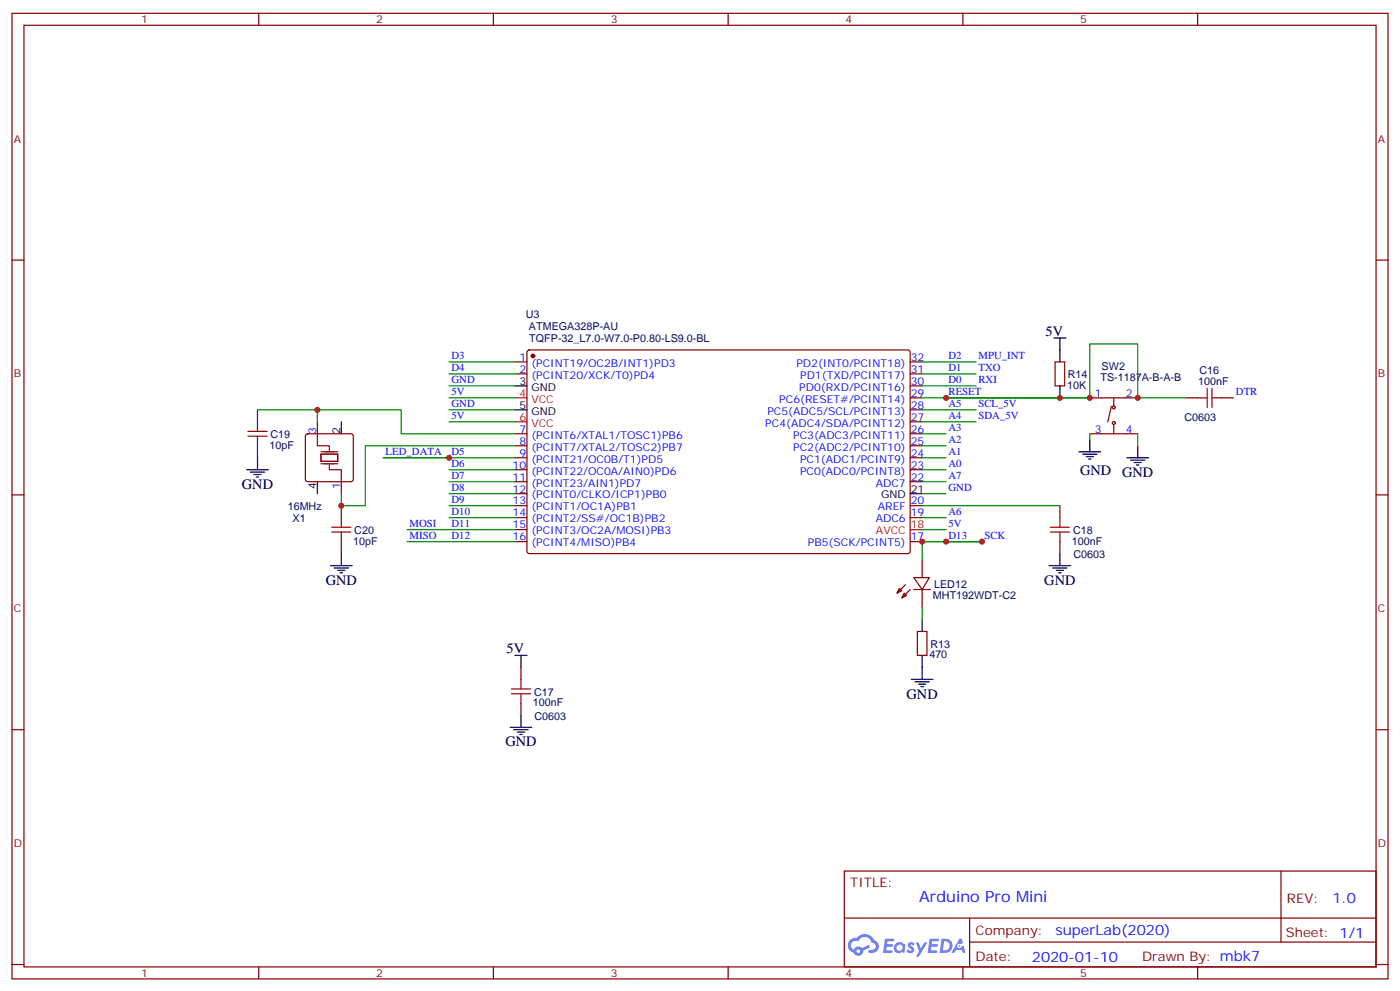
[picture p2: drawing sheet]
<svg xmlns="http://www.w3.org/2000/svg" width="412mm" height="292mm" viewBox="0 0 412 292" stroke-linecap="round" stroke-linejoin="round" font-family="sans-serif">
<g fill="none" stroke="#870000" stroke-width=".35">
<path d="M3.5 3.9h405.4v284.4h-405.4zM7.1 7.4h398.2v277.3h-398.2zM76.2 3.9v3.5M145.3 3.9v3.5M214.5 3.9v3.5M283.6 3.9v3.5M352.8 3.9v3.5M3.5 76.6h3.6M405.3 76.6h3.6M3.5 145.7h3.6M405.3 145.7h3.6M3.5 214.9h3.6"/>
<path d="M405.3 214.9h3.6M248.7 256.5h156.6v28.2h-156.6zM377.3 256.5v20.9M248.7 270.4h156.5M285.6 277.4h119.6M285.6 270.4v14.1M3.5 284h3.6M76.2 284.7v3.6M145.3 284.7v3.6M214.5 284.7v3.6M283.6 284.7v3.6M352.8 284.7v3.6"/>
<path d="M405.3 284h3.6"/>
</g>
<g fill="#5487ff">
<path d="M267.7 277.7a1.22 1.22 0 0 1 1.7 .2l-.4 .6a.47 .47 0 0 0-.3-.4 .47 .47 0 0 0-.5 .2l.1 .2a1.14 1.14 0 0 1 .8 1.8 1.14 1.14 0 0 1-1.9 0l-.2-.2 .5-.6 .7 .5a.29 .29 0 0 0 .3-.3 .29 .29 0 0 0-.2-.3 1.04 1.04 0 0 1-.6-1.7z"/>
<path d="M260.7 276.4h2.4l.3 .2-.2 .5-1.8 .1-.1 .8h1.5l.3 .4-.3 .4h-1.6l-.2 1.1h1.7l.2 .3-.2 .3-2.6 .1z"/>
<path d="M273.8 276.4h2.4l.3 .2-.1 .5-1.8 .1-.2 .8h1.6l.3 .4-.4 .4h-1.6l-.1 1.1h1.7l.2 .3-.2 .3-2.6 .1z"/>
<path d="M282.6 276.4h.7l.3 1.3-.6 .3a.69 .69 0 0 0-1 .3 .69 .69 0 0 0 .4 .9 .69 .69 0 0 0 .9-.6l.5-.2 .6 2.2h-.8l-.2-.9h-1.8l-.5 .9h-.8z"/>
<path d="M269.8 277.5h.8l.6 1.8 1.1-1.8h.9l-2.6 4.2h-.8l.9-1.5z"/>
<path d="M277.4 276.4l-.6 4.2h1.3a2.11 2.11 0 0 0 2.5-2.1 2.11 2.11 0 0 0-2.5-2.1zM278.1 277.2a1.39 1.39 0 0 1 1.7 1.4 1.39 1.39 0 0 1-1.8 1.3h-.3z"/>
<path d="M263.7 278.1a1.54 1.54 0 0 0-.1 2.1 1.54 1.54 0 0 0 2.2 .1l.6 .3 .3-2.3-.2-.3h-.4a1.49 1.49 0 0 0-2.4 .1zM264 279.1a.94 .94 0 0 1 1.8 0 .94 .94 0 0 1-1.8 0z"/>
<path d="M250.4 276.8a2.18 2.18 0 0 0 1.1 3.7 1.44 1.44 0 0 0 1.6 .9 1.44 1.44 0 0 0 1.2-1.4l2-1-.5-.8-1.9 1a1.47 1.47 0 0 0-2.4 .4 1.39 1.39 0 0 1-.7-1.9 1.39 1.39 0 0 1 2-.5 2.12 2.12 0 0 1 2.2-1.3 2.12 2.12 0 0 1 1.9 1.7 1.14 1.14 0 0 1 1.1 1.4 1.14 1.14 0 0 1-1.7 .7 .43 .43 0 0 0-.5 .4 .43 .43 0 0 0 .4 .5 1.98 1.98 0 0 0 2.5-1.2 1.98 1.98 0 0 0-1.2-2.6 3.1 3.1 0 0 0-5.3-.6l-.9 .1zM252.3 280.1a.55 .55 0 0 1 1.1 0 .55 .55 0 0 1-1.1 0z"/>
<circle cx="282.6" cy="278.5" r=".26"/>
</g>
<g fill="none" stroke="#870000" stroke-width=".35">
<path d="M151.7 106.6h3.5M151.7 110.1h3.5M155.5 103.3l.4-.3 111.8 .1 .4 .7-.1 58.8-.6 .4h-111.7l-.5-.7v-58.5zM268.1 106.6h3.5M268.1 110.1h3.5M268.1 117.2h3.5M268.1 113.6h3.5M310.8 106.6h2.8v7h-2.8zM321 117.2h14.1M327.4 119.6l-1.1 4.6M328.1 117.2v2.4M349.2 117.2h3.6"/>
<path d="M359.8 117.2h3.6M75.8 120.7v3.5M75.8 131.3v3.5M90.2 127.9l.5-.2h12.7l.5 .2 .2 .5v12.7l-.3 .5-.4 .3h-12.7l-.5-.3-.2-.5v-12.7zM93.5 124.2v3.5M151.7 127.7h3.5M151.7 131.3h3.5M151.7 134.8h3.5M151.7 138.3h3.5M268.1 127.7h3.5M268.1 131.3h3.5M268.1 134.8h3.5"/>
<path d="M268.1 138.3h3.5M268.1 124.2h3.5M268.1 120.7h3.5M321 127.7h14.1M328.1 125.3v2.4M100.5 141.9v3.5M100.5 148.9v3.5M100.5 159.5v3.5M151.7 141.9h3.5M151.7 145.4h3.5M151.7 148.9h3.5M151.7 152.4h3.5"/>
<path d="M151.7 156h3.5M151.7 159.5h3.5M268.1 141.9h3.5M268.1 148.9h3.5M268.1 152.4h3.5M268.1 159.5h3.5M312.2 148.9v3.5M312.2 159.5v3.5M264.9 173.2l.7 .8-1.4 .7zM266.3 174.7l.8 .7-1.5 .7zM266.7 172.2l-2.5 2.5M268.1 173.6l-2.5 2.5"/>
<path d="M269.2 170.1h4.6l-2.2 3.5zM269.2 173.6h4.9M271.6 164.8v5.3M271.6 173.6v5.3M153.5 196.5v3.6M270.2 185.9h2.8v7.1h-2.8zM153.5 207.1v3.5"/>
<circle cx="328.1" cy="120" r=".44"/>
<circle cx="328.1" cy="124.6" r=".44"/>
</g>
<circle cx="157" cy="104.8" r=".53" fill="#870000" stroke="#870000" stroke-width=".35"/>
<g fill="none" stroke="#000" stroke-width=".35">
<path d="M310.4 99.5h3.6M312.2 99.5v7.1M151.7 113.6h3.5M312.2 113.6v3.6M72.7 138.3h6.3M73.7 139h4.3M74.8 139.7h2.1M75.8 134.8v3.5M100.5 124.2v3.5M151.7 120.7h3.5M317.9 133h6.3M318.9 133.7h4.2"/>
<path d="M320 134.4h2.1M320.7 135.1h.7M321 129.5v3.5M332 134.8h6.3M333 135.5h4.3M334.1 136.2h2.1M334.8 136.9h.7M335.1 131.3v3.5M75.5 140.4h.7M93.5 141.9v3.5M268.1 145.4h3.5M97.4 166.5h6.3"/>
<path d="M98.4 167.3h4.3M99.5 168h2.1M100.2 168.7h.7M100.5 163v3.5M309 166.5h6.4M310.1 167.3h4.2M311.1 168h2.2M311.9 168.7h.7M312.2 163v3.5M151.7 193h3.5M153.5 193v3.5M271.6 182.4v3.5"/>
<path d="M271.6 193v7.1M150.3 214.2h6.3M151.3 214.9h4.3M152.4 215.6h2.1M153.1 216.3h.7M153.5 210.6v3.6M268.5 200.1h6.3M269.5 200.8h4.3M270.6 201.5h2.1M271.3 202.2h.7"/>
</g>
<path d="M151.7 117.2h3.5M151.7 124.2h3.5M268.1 156h3.5" fill="none" stroke="#f00" stroke-width=".35"/>
<g fill="none" stroke="#a10000" stroke-width=".35">
<path d="M352.8 117.2h2.8M355.6 114.3v5.7M357 114.3v5.7M357 117.2h2.8M73 128.4h5.7M73 127h5.7M75.8 124.2v2.8M75.8 128.4v2.9M97.7 155.3h5.7M97.7 156.7h5.7M100.5 152.4v2.9M100.5 156.7v2.8"/>
<path d="M309.4 155.3h5.6M309.4 156.7h5.6M312.2 152.4v2.9M312.2 156.7v2.8M150.6 202.9h5.7M150.6 204.3h5.7M153.5 200.1v2.8M153.5 204.3v2.8"/>
</g>
<path d="M93.5 127.7v3.6h3.5v1.4M94.5 133.7h5v2.2h-5zM94.5 136.6h5M94.5 133h5M97 136.9v1.4h3.5v3.6" fill="none" stroke="#870012" stroke-width=".35"/>
<g fill="none" stroke="#008700" stroke-width=".35">
<path d="M132.3 117.2h19.4M132.3 113.6h19.4M132.3 106.6h19.4M132.3 110.1h19.4M271.6 106.6h15.9M271.6 117.2h49.4v-15.9h14.1v15.9h14.1M271.6 113.6h15.9M271.6 110.1h15.9M75.8 120.7h17.7M93.5 124.2v-3.5h24.7v7h33.5M112.9 134.8h38.8M132.3 124.2h19.4"/>
<path d="M132.3 120.7h19.4M132.3 138.3h19.4M151.7 131.3h-44.1v17.6h-7.1v-3.5M271.6 124.2h15.9M271.6 120.7h15.9M271.6 134.8h7.1M271.6 138.3h7.1M271.6 127.7h7.1M271.6 131.3h7.1M321 127.7v1.8M335.1 127.7v3.6M119.9 156h31.8"/>
<path d="M119.9 159.5h31.8M132.3 145.4h19.4M132.3 148.9h19.4M132.3 141.9h19.4M132.3 152.4h19.4M271.6 159.5h17.7h-17.7v5.3M271.6 145.4h7.1M271.6 156h7.1M271.6 148.9h40.6M271.6 141.9h7.1M271.6 152.4h7.1M271.6 178.9v3.5"/>
</g>
<g fill="#c00">
<circle cx="132.3" cy="134.8" r=".88"/>
<circle cx="312.2" cy="117.2" r=".88"/>
<circle cx="321" cy="117.2" r=".88"/>
<circle cx="278.7" cy="159.5" r=".88"/>
<circle cx="289.3" cy="159.5" r=".88"/>
<circle cx="271.6" cy="159.5" r=".88"/>
<circle cx="93.5" cy="120.7" r=".88"/>
<circle cx="100.5" cy="148.9" r=".88"/>
<circle cx="278.7" cy="117.2" r=".88"/>
<circle cx="335.1" cy="117.2" r=".88"/>
</g>
<text font-size="4.6" fill="#00f" x="270.8" y="265.5">Arduino Pro Mini</text>
<g font-size="4.2">
<text x="308" y="98.8">5V</text>
<text x="71.3" y="144">GND</text>
<text x="318.2" y="139.8">GND</text>
<text x="330.6" y="140.4">GND</text>
<text x="96" y="172.2">GND</text>
<text x="307.6" y="172.2">GND</text>
<text x="149.2" y="192.3">5V</text>
<text x="267.1" y="205.7">GND</text>
<text x="148.9" y="219.8">GND</text>
</g>
<g font-size="4.2" fill="#00f">
<text x="392.5" y="265.8">1.0</text>
<text x="310.9" y="275.3">superLab(2020)</text>
<text x="304" y="283.1">2020-01-10</text>
</g>
<g font-size="3.9" fill="#800">
<text x="250.5" y="261.1">TITLE:</text>
<text x="379.1" y="265.8">REV:</text>
<text x="287.4" y="275.3">Company:</text>
<text x="378.7" y="275.9">Sheet: 1/1</text>
<text x="287.4" y="283">Date:</text>
<text x="336.4" y="283.1">Drawn By: mbk7</text>
</g>
<g font-size="3.2" fill="#800">
<text x="41.6" y="6.9">1</text>
<text x="110.8" y="6.9">2</text>
<text x="179.9" y="6.9">3</text>
<text x="249.1" y="6.9">4</text>
<text x="318.2" y="6.9">5</text>
<text x="4.1" y="42">A</text>
<text x="405.9" y="42">A</text>
<text x="4.1" y="111.2">B</text>
<text x="405.9" y="111.2">B</text>
<text x="4.1" y="180.3">C</text>
<text x="405.9" y="180.3">C</text>
<text x="4.1" y="249.4">D</text>
<text x="405.9" y="249.4">D</text>
<text x="41.6" y="287.7">1</text>
<text x="110.8" y="287.7">2</text>
<text x="179.9" y="287.7">3</text>
<text x="249.1" y="287.7">4</text>
<text x="318.2" y="287.7">5</text>
</g>
<g font-size="3.2" fill="#000080">
<text x="154.9" y="93.6">U3</text>
<text x="155.8" y="97.1">ATMEGA328P-AU</text>
<text x="155.9" y="100.7">TQFP-32_L7.0-W7.0-P0.80-LS9.0-BL</text>
<text x="314.5" y="111.2">R14</text>
<text x="324.2" y="112.2">TS-1187A-B-A-B</text>
<text x="324.5" y="109">SW2</text>
<text x="352.9" y="113.3">100nF</text>
<text x="353.3" y="110.1">C16</text>
<text x="314.3" y="114.5">10K</text>
<text x="348.9" y="123.9">C0603</text>
<text x="79.7" y="128.9">C19</text>
<text x="79.4" y="132.3">10pF</text>
<text x="84.7" y="150.1">16MHz</text>
<text x="86.2" y="153.6">X1</text>
<text x="104.1" y="160.5">10pF</text>
<text x="104.4" y="157.1">C20</text>
<text x="315.7" y="160.4">100nF</text>
<text x="316.1" y="157.2">C18</text>
<text x="316.2" y="164.3">C0603</text>
<text x="275.2" y="173.1">LED12</text>
<text x="274.8" y="176.2">MHT192WDT-C2</text>
<text x="274.1" y="190.7">R13</text>
<text x="273.8" y="193.9">470</text>
<text x="157" y="208">100nF</text>
<text x="157.3" y="204.8">C17</text>
<text x="157.4" y="211.9">C0603</text>
</g>
<g font-size="3.2" fill="#00f">
<text x="133" y="105.7">D3</text>
<text x="153" y="106.2">1</text>
<text x="156.5" y="108">(PCINT19/OC2B/INT1)PD3</text>
<text x="234.6" y="108">PD2(INT0/PCINT18)</text>
<text x="268.3" y="106.2">32</text>
<text x="279.4" y="105.7">D2</text>
<text x="288.2" y="105.7">MPU_INT</text>
<text x="133" y="112.7">GND</text>
<text x="133" y="109.2">D4</text>
<text x="153" y="109.7">2</text>
<text x="156.5" y="111.5">(PCINT20/XCK/T0)PD4</text>
<text x="235.7" y="111.5">PD1(TXD/PCINT17)</text>
<text x="268.3" y="113.3">30</text>
<text x="268.3" y="109.7">31</text>
<text x="279.4" y="109.2">D1</text>
<text x="279.4" y="112.7">D0</text>
<text x="288.2" y="112.7">RXI</text>
<text x="288.2" y="109.2">TXO</text>
<text x="133" y="119.8">GND</text>
<text x="133" y="116.3">5V</text>
<text x="229.6" y="118.6">PC6(RESET#/PCINT14)</text>
<text x="235.5" y="115">PD0(RXD/PCINT16)</text>
<text x="268.3" y="116.8">29</text>
<text x="279.4" y="116.3">RESET</text>
<text x="279.4" y="119.8">A5</text>
<text x="288.2" y="119.8">SCL_5V</text>
<text x="322.5" y="116.8">1</text>
<text x="331.6" y="116.8">2</text>
<text x="364.1" y="116.3">DTR</text>
<text x="133" y="123.3">5V</text>
<text x="225.4" y="125.6">PC4(ADC4/SDA/PCINT12)</text>
<text x="226.1" y="122.1">PC5(ADC5/SCL/PCINT13)</text>
<text x="268.3" y="123.9">27</text>
<text x="268.3" y="120.3">28</text>
<text x="279.4" y="123.3">A4</text>
<text x="288.2" y="123.3">SDA_5V</text>
<text x="93.1" y="127.7" transform="rotate(-90 93.1 127.7)">3</text>
<text x="153" y="127.4">7</text>
<text x="153" y="130.9">8</text>
<text x="156.5" y="129.2">(PCINT6/XTAL1/TOSC1)PB6</text>
<text x="233.7" y="129.2">PC3(ADC3/PCINT11)</text>
<text x="268.3" y="130.9">25</text>
<text x="268.3" y="127.4">26</text>
<text x="279.4" y="130.4">A2</text>
<text x="279.4" y="126.9">A3</text>
<text x="322.5" y="127.4">3</text>
<text x="331.6" y="127.4">4</text>
<text x="113.6" y="133.9">LED_DATA</text>
<text x="133" y="133.9">D5</text>
<text x="133" y="137.4">D6</text>
<text x="151" y="138">10</text>
<text x="153" y="134.4">9</text>
<text x="156.5" y="132.7">(PCINT7/XTAL2/TOSC2)PB7</text>
<text x="156.5" y="136.2">(PCINT21/OC0B/T1)PD5</text>
<text x="233.7" y="132.7">PC2(ADC2/PCINT10)</text>
<text x="235.7" y="136.2">PC1(ADC1/PCINT9)</text>
<text x="268.3" y="138">23</text>
<text x="268.3" y="134.4">24</text>
<text x="279.4" y="137.4">A0</text>
<text x="279.4" y="133.9">A1</text>
<text x="100.2" y="143.9" transform="rotate(-90 100.2 143.9)">1</text>
<text x="133" y="141">D7</text>
<text x="151" y="141.5">11</text>
<text x="156.5" y="139.7">(PCINT22/OC0A/AIN0)PD6</text>
<text x="156.5" y="143.3">(PCINT23/AIN1)PD7</text>
<text x="235.7" y="139.7">PC0(ADC0/PCINT8)</text>
<text x="258" y="143.3">ADC7</text>
<text x="268.3" y="141.5">22</text>
<text x="279.4" y="141">A7</text>
<text x="133" y="144.5">D8</text>
<text x="133" y="148">D9</text>
<text x="151" y="145">12</text>
<text x="151" y="148.6">13</text>
<text x="156.5" y="146.8">(PCINT0/CLKO/ICP1)PB0</text>
<text x="268.3" y="148.6">20</text>
<text x="279.4" y="144.5">GND</text>
<text x="120.6" y="155.1">MOSI</text>
<text x="133" y="151.6">D10</text>
<text x="133" y="155.1">D11</text>
<text x="151" y="152.1">14</text>
<text x="151" y="155.6">15</text>
<text x="156.5" y="150.3">(PCINT1/OC1A)PB1</text>
<text x="156.5" y="153.8">(PCINT2/SS#/OC1B)PB2</text>
<text x="258" y="153.8">ADC6</text>
<text x="258.6" y="150.3">AREF</text>
<text x="268.3" y="152.1">19</text>
<text x="279.4" y="155.1">5V</text>
<text x="279.4" y="151.6">A6</text>
<text x="120.6" y="158.6">MISO</text>
<text x="133" y="158.6">D12</text>
<text x="151" y="159.1">16</text>
<text x="156.5" y="157.4">(PCINT3/OC2A/MOSI)PB3</text>
<text x="156.5" y="160.9">(PCINT4/MISO)PB4</text>
<text x="238" y="160.9">PB5(SCK/PCINT5)</text>
<text x="268.3" y="159.1">17</text>
<text x="279.4" y="158.6">D13</text>
<text x="290" y="158.6">SCK</text>
</g>
<g font-size="3.2">
<text x="153" y="113.3">3</text>
<text x="156.5" y="115">GND</text>
<text x="153" y="120.3">5</text>
<text x="156.5" y="122.1">GND</text>
<text x="100.2" y="127.7" transform="rotate(-90 100.2 127.7)">2</text>
<text x="93.1" y="143.9" transform="rotate(-90 93.1 143.9)">4</text>
<text x="259.5" y="146.8">GND</text>
<text x="268.3" y="145">21</text>
</g>
<g font-size="3.2" fill="#f00">
<text x="153" y="116.8">4</text>
<text x="156.5" y="118.6">VCC</text>
<text x="153" y="123.9">6</text>
<text x="156.5" y="125.6">VCC</text>
<text x="268.3" y="155.6">18</text>
<text x="258" y="157.4">AVCC</text>
</g>
</svg>
